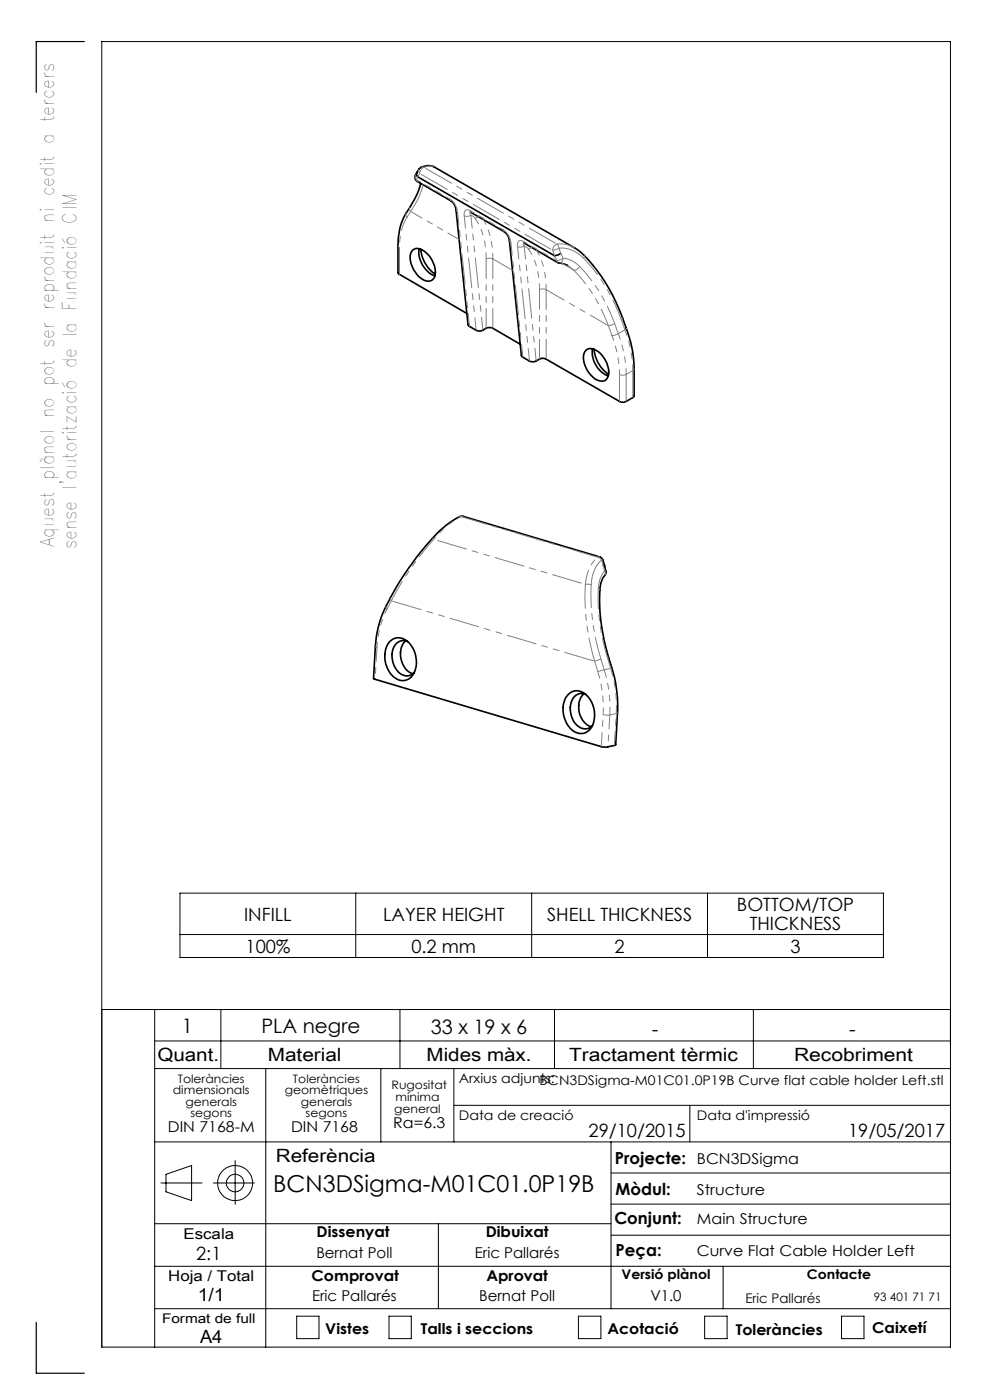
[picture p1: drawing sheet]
<svg xmlns="http://www.w3.org/2000/svg" width="210mm" height="297mm" viewBox="0 0 210 297" stroke-linecap="round" stroke-linejoin="round" font-family="sans-serif">
<g fill="none" stroke="#000" stroke-width=".21">
<path d="M38.2 189.5h149.2v13.6h-149.2zM38.2 198.3h149.2M75.5 189.5v13.6M112.8 189.5v13.6M150.1 189.5v13.6M21.6 214.2h180M32.8 214.2v71.6M46.8 214.2v12.5M84.8 214.2v12.5M117.6 214.2v12.5M159.8 214.2v12.5M32.8 220.8h168.8"/>
<path d="M32.8 226.7h168.8M56.4 226.7v59.1M80.8 226.7v15.5M96.3 226.7v15.5M96.3 234.5h105.3M146.3 234.5v7.7M32.8 259.6h96.8M32.8 242.2h168.8M34.1 251h8.8M35.2 249.1l5.4-1.8v7.4l-5.4-1.9zM45.3 251h8.7M49.9 246.2v9.3"/>
<path d="M93 259.6v18M129.6 242.2v35.4M129.6 255.4h72M129.6 248.8h72M32.8 277.6h168.8M32.8 268.6h168.8M62.9 279.2h4.8v4.8h-4.8zM82.5 279.2h4.7v4.8h-4.7zM122.7 279.2h4.8v4.8h-4.8zM129.6 262h72M149.5 279.2h4.7v4.8h-4.7zM153.4 268.6v9"/>
<path d="M178.5 279.2h4.8v4.8h-4.8zM21.6 285.8h180v-277h-180v277"/>
<circle cx="49.9" cy="251" r="3.7"/>
<circle cx="49.9" cy="251" r="1.86"/>
</g>
<path d="M17.9 8.8h-10.2v10.8M7.7 280.5v10.8h10.2" fill="none" stroke="#000" stroke-width=".25"/>
<g fill="none" stroke="#000" stroke-width=".35">
<path d="M88.4 36.6l-.3 .5a1 1 0 0 0 .4 1.4l7.1 4.1a2.76 2.76 0 0 1 1.1 2l2.6 24.4 1.8 1.1 .5 .1 .7-.1 1-.5h1.1l5.9 3.4M89.2 38.9a17.1 17.1 0 0 1-3 6.3 12.1 12.1 0 0 0-1.8 6.9v5.7l.2 .3 14.4 8.4M92 35.3a2.77 2.77 0 0 0-3.1 .6l-.4 .6a.76 .76 0 0 0 .2 1l28.9 16.8 1.3-.5M92 35.4l30 17.2a19.9 19.9 0 0 1 5.6 6 46.4 46.4 0 0 1 6.7 17l.2 2.1v6.2l-.3 .4-1.4 .9a1.5 1.5 0 0 1-1.4 0l-15.5-9a1.57 1.57 0 0 0-1.5 0l-.8 .5h-1l-1.7-.9-.3-.4-2.5-24.3a2.63 2.63 0 0 0-1.2-2l-7.1-4.1M92 35.3v.1M87.6 53.1a2.08 2.08 0 0 1 2.7 .5 5.1 5.1 0 0 1 1.8 5.3 1.64 1.64 0 0 1-2.5 .3 5.6 5.6 0 0 1-2.4-5.6zM88.9 52.8a5.4 5.4 0 0 0 3.4 5.7M89.3 52.9a7.4 7.4 0 0 0 3 5.3M111.1 51.5l7.2 4.2 2.1 .6M124.3 74.3a2.16 2.16 0 0 1 2.8 .5 5.5 5.5 0 0 1 1.9 5 1.47 1.47 0 0 1-2.2 .8 5.4 5.4 0 0 1-2.9-5.7zM125.7 74a5.5 5.5 0 0 0 3.3 5.8M126 74.1a7.2 7.2 0 0 0 3.1 5.3"/>
<path d="M128 120h.2l.3 1.2-.1 .6a5.6 5.6 0 0 0-1.2 4.1 47.2 47.2 0 0 0 2.8 16.5 27.5 27.5 0 0 1 1 8.8l-.4 6.8-2 .5-1.1-.1-48.1-14.3-.2-.2 .4-6.7a23.8 23.8 0 0 1 3.9-11.6 50.9 50.9 0 0 1 11.7-14.6 6.1 6.1 0 0 1 2.7-1.5l29.4 8.7 .5 .5 .4 1.3M82.8 136a2.84 2.84 0 0 1 4.4 .9 5.3 5.3 0 0 1-.4 7.1 2.96 2.96 0 0 1-4.1-1.2 5.6 5.6 0 0 1 .1-6.8zM86 136a4.5 4.5 0 0 0 .8 6.6l.8 .3M86.5 136.1a2.35 2.35 0 0 0-3.3 2.2 4.4 4.4 0 0 0 2.6 5 2.03 2.03 0 0 0 2.1-.7M120.6 147.2a2.68 2.68 0 0 1 4.1 .5 5.6 5.6 0 0 1 .3 7.2 2.84 2.84 0 0 1-4.5-.9 5.5 5.5 0 0 1 .1-6.8zM123.9 147.2a4.4 4.4 0 0 0 1.5 7M124.2 147.3a2.33 2.33 0 0 0-3.2 2.2 4.4 4.4 0 0 0 2.6 5 1.95 1.95 0 0 0 2.1-.6"/>
</g>
<g fill="none" stroke="#808080" stroke-width=".21" stroke-dasharray="6.3 1.3 1.3 1.3 1.3 1.3">
<path d="M88.3 38.1l.2 .4M88.3 38.1l-.2-.5 .1-.5M88.7 37.5l-.4 .6M89 36.8l-.4 .7M89 36.8l-.2-.5 .1-.4M89.7 39.1a12.9 12.9 0 0 1-2.6 5.8M89.9 35.5a1.47 1.47 0 0 0-.9 1.3M89.9 35.5h-.5M92.1 35.3l-.9-.1-1.3 .3M84.7 52.5v5.7M84.7 52.5l-.3-.4M86.3 46.1l-.2-.5 .1-.4"/>
<path d="M87.1 44.9l-.2-.5 .1-.5M87.1 44.9l-.8 1.2M95.4 42.2a3.8 3.8 0 0 1 1.7 2.7M95.4 42.2l.2 .4M97.1 44.9l-.3-.4M98.5 45.8a.83 .83 0 0 1 .1-1.1 .83 .83 0 0 1 1.1 0M98.5 45.8a1.42 1.42 0 0 0 1.4-.1M99.7 44.7l.2 .3M99.8 45l-.1 .3 .2 .4M100.8 46.4l.7-.4M100.8 46.4l-.9-.7M103.1 54.9a1.56 1.56 0 0 1 1.4 0"/>
<path d="M106.8 48.7a3.8 3.8 0 0 1 1.6 2.8M106.8 48.7l.2 .4M108.4 51.5l-.3-.4M108.7 57.4l-4.2-2.5M109.8 52.3a.83 .83 0 0 1 .1-1.1 .83 .83 0 0 1 1.1 0M111.1 51.5l-.1 .2 .2 .5M111.2 52.2a1.43 1.43 0 0 1-1.4 .1M111.2 51.6l-.2-.4M112.1 52.9l.7-.4M112.1 52.9l-.9-.7M117.2 53.1l1.4-.4M117.2 53.1a1.47 1.47 0 0 1 .9-1.3"/>
<path d="M117.6 54.2l-.4-1.1M118.1 55.3l-.5-1.1M118.1 55.3l1.3-.5M118.1 51.8l2 .1 1.9 .7M118.1 51.8l.5 .9M118.3 55.7l-.2-.4M118.6 52.7l.4 1.1M118.8 55.8l.4-.3 .2-.7M119 53.8l.4 1M119.4 54.8a5.4 5.4 0 0 1 3.6 1.7M121.7 57.3a1.45 1.45 0 0 0 1.3-.8M121.7 57.3l-1.3-1"/>
<path d="M121.7 57.3l-2.5-1.4M123.8 54.8a6.4 6.4 0 0 0-5.2-2.1M123.9 54.1l-.1 .7M114.4 61.5a1.56 1.56 0 0 1 1.5 0M129.1 69.1l1.3-.4M129.8 71.2l-.7-2.1M129.8 71.2l1.4-.4M130.4 68.7l.8 2.1M131.2 70.8l1.4-.8M131.4 79.4a1.56 1.56 0 0 0 1.4 0M132.1 67.5l-.3 .3M132.6 70l-.8-2.2"/>
<path d="M132.8 79.4v5.7M132.9 69.6l-.3 .4M134.2 78.6l-1.4 .8M134.5 78.2l-.3 .4M131.4 85.1v-5.7M134.2 84.3v-5.7M92 114.4l-.2-.3M97.8 109.6h-.3M98.2 109.5l-.4 .1M126.8 118.2l.4 .2 .4 .4M126.8 118.2l.4-.1M127.6 118.8a7.1 7.1 0 0 0-2.2 5.3"/>
<path d="M127.9 118.8h-.3M128 120l-.4-1.2M80 137.4l-.4-.3M82.1 129.2l-.2-.6M83 127.5l-.9 1.7M83 127.5l-.2-.7M124.2 124l1.2 .1M126.9 124.9l.4-2.2 .9-1.6M127.2 125.2l-.3-.3M127.5 139.9l.7 2.2M128.2 121.1l-.2-1.1M128.3 122l.1-.5-.2-.4"/>
<path d="M128.5 121.2l-.3-.1M129.1 139.5l-.2 .1M126.1 140.3l1.4-.4M126.8 142.5l1.4-.4M126.8 142.5l-.7-2.2M127.9 151.6l1.5 .1M128.2 142.1l1.3-.3M129.5 141.8l-.6-2.2M129.8 141.8h-.3M130.7 151.4l-1.3 .3M131 151.2l-.3 .2"/>
</g>
<path d="M123 56.5a33.8 33.8 0 0 1 7.4 12.2" fill="none" stroke="#808080" stroke-width=".21" stroke-dasharray="6.3 1.3 1.3 1.3 1.3 1.3" stroke-dashoffset="2.4"/>
<path d="M131.8 67.8a36.4 36.4 0 0 0-8-13" fill="none" stroke="#808080" stroke-width=".21" stroke-dasharray="6.3 1.3 1.3 1.3 1.3 1.3" stroke-dashoffset="1.8"/>
<path d="M129.1 69.1a33.4 33.4 0 0 0-7.4-11.8" fill="none" stroke="#808080" stroke-width=".21" stroke-dasharray="6.3 1.3 1.3 1.3 1.3 1.3" stroke-dashoffset="2.5"/>
<path d="M89.9 35.5l28.2 16.3M117.2 53.1l-28.2-16.3" fill="none" stroke="#808080" stroke-width=".21" stroke-dasharray="6.3 1.3 1.3 1.3 1.3 1.3" stroke-dashoffset="-.4"/>
<path d="M102.5 46.5a15.5 15.5 0 0 1 2 8.4M113.8 53.1a15.5 15.5 0 0 1 2.1 8.4" fill="none" stroke="#808080" stroke-width=".21" stroke-dasharray="6.3 1.3 1.3 1.3 1.3 1.3" stroke-dashoffset="5.2"/>
<path d="M129.1 69.1l-13.2-7.6" fill="none" stroke="#808080" stroke-width=".21" stroke-dasharray="6.3 1.3 1.3 1.3 1.3 1.3" stroke-dashoffset="1.9"/>
<path d="M88.3 38.1l7.1 4.1M99.7 44.7l7.1 4M111 51.2l7.1 4.1" fill="none" stroke="#808080" stroke-width=".21" stroke-dasharray="6.3 1.3 1.3 1.3 1.3 1.3" stroke-dashoffset="5.4"/>
<path d="M97.1 44.9l2.5 24.3M108.4 51.5l2.5 24.3M101 70l-2.5-24.2M112.3 76.6l-2.5-24.3" fill="none" stroke="#808080" stroke-width=".21" stroke-dasharray="6.3 1.3 1.3 1.3 1.3 1.3" stroke-dashoffset="3.7"/>
<path d="M104.5 54.9v14.7M103.1 69.6v-14.7M114.4 76.2v-14.7M115.9 61.5v14.7" fill="none" stroke="#808080" stroke-width=".21" stroke-dasharray="6.3 1.3 1.3 1.3 1.3 1.3" stroke-dashoffset="2.2"/>
<path d="M131.4 79.4a24.4 24.4 0 0 0-1.6-8.2M82.1 129.2a20.2 20.2 0 0 0-2.1 8.2" fill="none" stroke="#808080" stroke-width=".21" stroke-dasharray="6.3 1.3 1.3 1.3 1.3 1.3" stroke-dashoffset="5.3"/>
<path d="M131.2 70.8a25.7 25.7 0 0 1 1.6 8.6M134.2 78.6a25.6 25.6 0 0 0-1.6-8.6" fill="none" stroke="#808080" stroke-width=".21" stroke-dasharray="6.3 1.3 1.3 1.3 1.3 1.3" stroke-dashoffset="5.1"/>
<path d="M97.4 50.8l-10.3-5.9M99.9 45.7l2.5 24.3M111.2 52.2l2.5 24.4" fill="none" stroke="#808080" stroke-width=".21" stroke-dasharray="6.3 1.3 1.3 1.3 1.3 1.3" stroke-dashoffset="3.6"/>
<path d="M103.1 54.9a15.1 15.1 0 0 0-2.3-8.5M114.4 61.5a15.1 15.1 0 0 0-2.3-8.6" fill="none" stroke="#808080" stroke-width=".21" stroke-dasharray="6.3 1.3 1.3 1.3 1.3 1.3" stroke-dashoffset="5"/>
<path d="M86.3 46.1a12 12 0 0 0-1.6 6.4M124.2 124a8.2 8.2 0 0 1 2.6-5.8" fill="none" stroke="#808080" stroke-width=".21" stroke-dasharray="6.3 1.3 1.3 1.3 1.3 1.3" stroke-dashoffset="3.3"/>
<path d="M125.4 124.1a46 46 0 0 0 2.1 15.8" fill="none" stroke="#808080" stroke-width=".21" stroke-dasharray="6.3 1.3 1.3 1.3 1.3 1.3" stroke-dashoffset="1.5"/>
<path d="M128.9 139.6a42.7 42.7 0 0 1-2-14.7" fill="none" stroke="#808080" stroke-width=".21" stroke-dasharray="6.3 1.3 1.3 1.3 1.3 1.3" stroke-dashoffset="2.1"/>
<path d="M126.1 140.3a47.2 47.2 0 0 1-1.9-16.3" fill="none" stroke="#808080" stroke-width=".21" stroke-dasharray="6.3 1.3 1.3 1.3 1.3 1.3" stroke-dashoffset="1.3"/>
<path d="M83 127.5l43.1 12.8" fill="none" stroke="#808080" stroke-width=".21" stroke-dasharray="6.3 1.3 1.3 1.3 1.3 1.3" stroke-dashoffset="-.3"/>
<path d="M92 114.4a63.7 63.7 0 0 0-9 13.1" fill="none" stroke="#808080" stroke-width=".21" stroke-dasharray="6.3 1.3 1.3 1.3 1.3 1.3" stroke-dashoffset="1.6"/>
<path d="M92 114.4l32.2 9.6" fill="none" stroke="#808080" stroke-width=".21" stroke-dasharray="6.3 1.3 1.3 1.3 1.3 1.3" stroke-dashoffset="-.9"/>
<path d="M127.9 151.6a26.1 26.1 0 0 0-1.1-9.1" fill="none" stroke="#808080" stroke-width=".21" stroke-dasharray="6.3 1.3 1.3 1.3 1.3 1.3" stroke-dashoffset="4.9"/>
<path d="M128.2 142.1a27.5 27.5 0 0 1 1.2 9.6M130.7 151.4a27.5 27.5 0 0 0-1.2-9.6" fill="none" stroke="#808080" stroke-width=".21" stroke-dasharray="6.3 1.3 1.3 1.3 1.3 1.3" stroke-dashoffset="4.7"/>
<path d="M80 137.4l-.4 6.7M127.5 158.4l.4-6.8M129.4 151.7l-.4 6.7M130.3 158.1l.4-6.7" fill="none" stroke="#808080" stroke-width=".21" stroke-dasharray="6.3 1.3 1.3 1.3 1.3 1.3" stroke-dashoffset="3.4"/>
<path d="M97.8 109.6a19.4 19.4 0 0 0-5.8 4.8" fill="none" stroke="#808080" stroke-width=".21" stroke-dasharray="6.3 1.3 1.3 1.3 1.3 1.3" stroke-dashoffset="5.7"/>
<path d="M126.8 118.2l-29-8.6" fill="none" stroke="#808080" stroke-width=".21" stroke-dasharray="6.3 1.3 1.3 1.3 1.3 1.3" stroke-dashoffset=".8"/>
<text font-size="4.9" x="58" y="253">BCN3DSigma-M01C01.0P19B</text>
<g font-size="4.2">
<text x="38.6" y="219">1</text>
<text x="55.5" y="219.2">PLA negre</text>
<text x="91.4" y="219.4">33 x 19 x 6</text>
<text x="138.3" y="219.7">-</text>
<text x="180.1" y="219.7">-</text>
</g>
<g font-size="4">
<text x="11.5" y="116.1" transform="rotate(-90 11.5 116.1)">Aquest plànol no pot ser reproduit ni cedit a tercers</text>
<text x="16.2" y="116.6" transform="rotate(-90 16.2 116.6)">sense l'autorització de la Fundació CIM</text>
</g>
<g font-size="3.9">
<text x="51.8" y="195.3">INFILL</text>
<text x="81.3" y="195.3">LAYER HEIGHT</text>
<text x="116.1" y="195.3">SHELL THICKNESS</text>
<text x="156.3" y="193.4">BOTTOM/TOP</text>
<text x="159" y="197.2">THICKNESS</text>
<text x="52.1" y="202.1">100%</text>
<text x="87.3" y="202.1">0.2 mm</text>
<text x="130.4" y="202.1">2</text>
<text x="167.7" y="202.1">3</text>
<text x="33.4" y="225">Quant.</text>
<text x="56.8" y="225">Material</text>
<text x="90.5" y="225">Mides màx.</text>
<text x="120.7" y="225">Tractament tèrmic</text>
<text x="168.4" y="225">Recobriment</text>
<text x="124.8" y="241.3">29/10/2015</text>
<text x="179.9" y="241.3">19/05/2017</text>
<text x="58.5" y="246.5">Referència</text>
<text x="41.6" y="267.2">2:1</text>
<text x="41.9" y="276.1">1/1</text>
<text x="42.4" y="284.9">A4</text>
</g>
<g font-size="3.5">
<text x="130.5" y="246.8">Projecte:</text>
<text x="130.6" y="253.4">Mòdul:</text>
<text x="130.3" y="259.8">Conjunt:</text>
<text x="130.6" y="266.4">Peça:</text>
</g>
<g font-size="3.2">
<text x="83.4" y="239.3">Ra=6.3</text>
<text x="35.6" y="240.1">DIN 7168-M</text>
<text x="61.7" y="240.1">DIN 7168</text>
<text x="147.8" y="246.8">BCN3DSigma</text>
<text x="147.8" y="253.4">Structure</text>
<text x="38.9" y="262.9">Escala</text>
<text x="67.2" y="262.5">Dissenyat</text>
<text x="103" y="262.5">Dibuixat</text>
<text x="147.8" y="259.8">Main Structure</text>
<text x="67.1" y="266.8">Bernat Poll</text>
<text x="100.7" y="266.8">Eric Pallarés</text>
<text x="147.8" y="266.4">Curve Flat Cable Holder Left</text>
<text x="35.7" y="271.7">Hoja / Total</text>
<text x="66.1" y="271.7">Comprovat</text>
<text x="103.2" y="271.7">Aprovat</text>
<text x="66.2" y="276.1">Eric Pallarés</text>
<text x="101.6" y="276.1">Bernat Poll</text>
<text x="138" y="276.1">V1.0</text>
<text x="69" y="283.1">Vistes</text>
<text x="89.3" y="283.1">Talls i seccions</text>
<text x="128.8" y="283.1">Acotació</text>
<text x="156.1" y="283.2">Toleràncies</text>
<text x="185" y="282.8">Caixetí</text>
</g>
<g font-size="2.8">
<text x="97.3" y="229.6">Arxius adjunts:</text>
<text x="114.4" y="230.2">BCN3DSigma-M01C01.0P19B Curve flat cable holder Left.stl</text>
<text x="97.3" y="237.7">Data de creació</text>
<text x="147.8" y="237.7">Data d'impressió</text>
<text x="131.8" y="271.4">Versió plànol</text>
<text x="171.2" y="271.4">Contacte</text>
<text x="34.4" y="280.7">Format de full</text>
<text x="158.1" y="276.3">Eric Pallarés</text>
</g>
<g font-size="2.5">
<text x="36.7" y="232.1">dimensionals</text>
<text x="37.7" y="229.6">Toleràncies</text>
<text x="60.4" y="232.1">geomètriques</text>
<text x="62.1" y="229.6">Toleràncies</text>
<text x="83.1" y="231">Rugositat</text>
<text x="83.9" y="233.5">mínima</text>
<text x="39.4" y="234.6">generals</text>
<text x="40.4" y="237.1">segons</text>
<text x="63.8" y="234.6">generals</text>
<text x="64.8" y="237.1">segons</text>
<text x="83.6" y="236.2">general</text>
<text x="185.4" y="276.1">93 401 71 71</text>
</g>
</svg>
